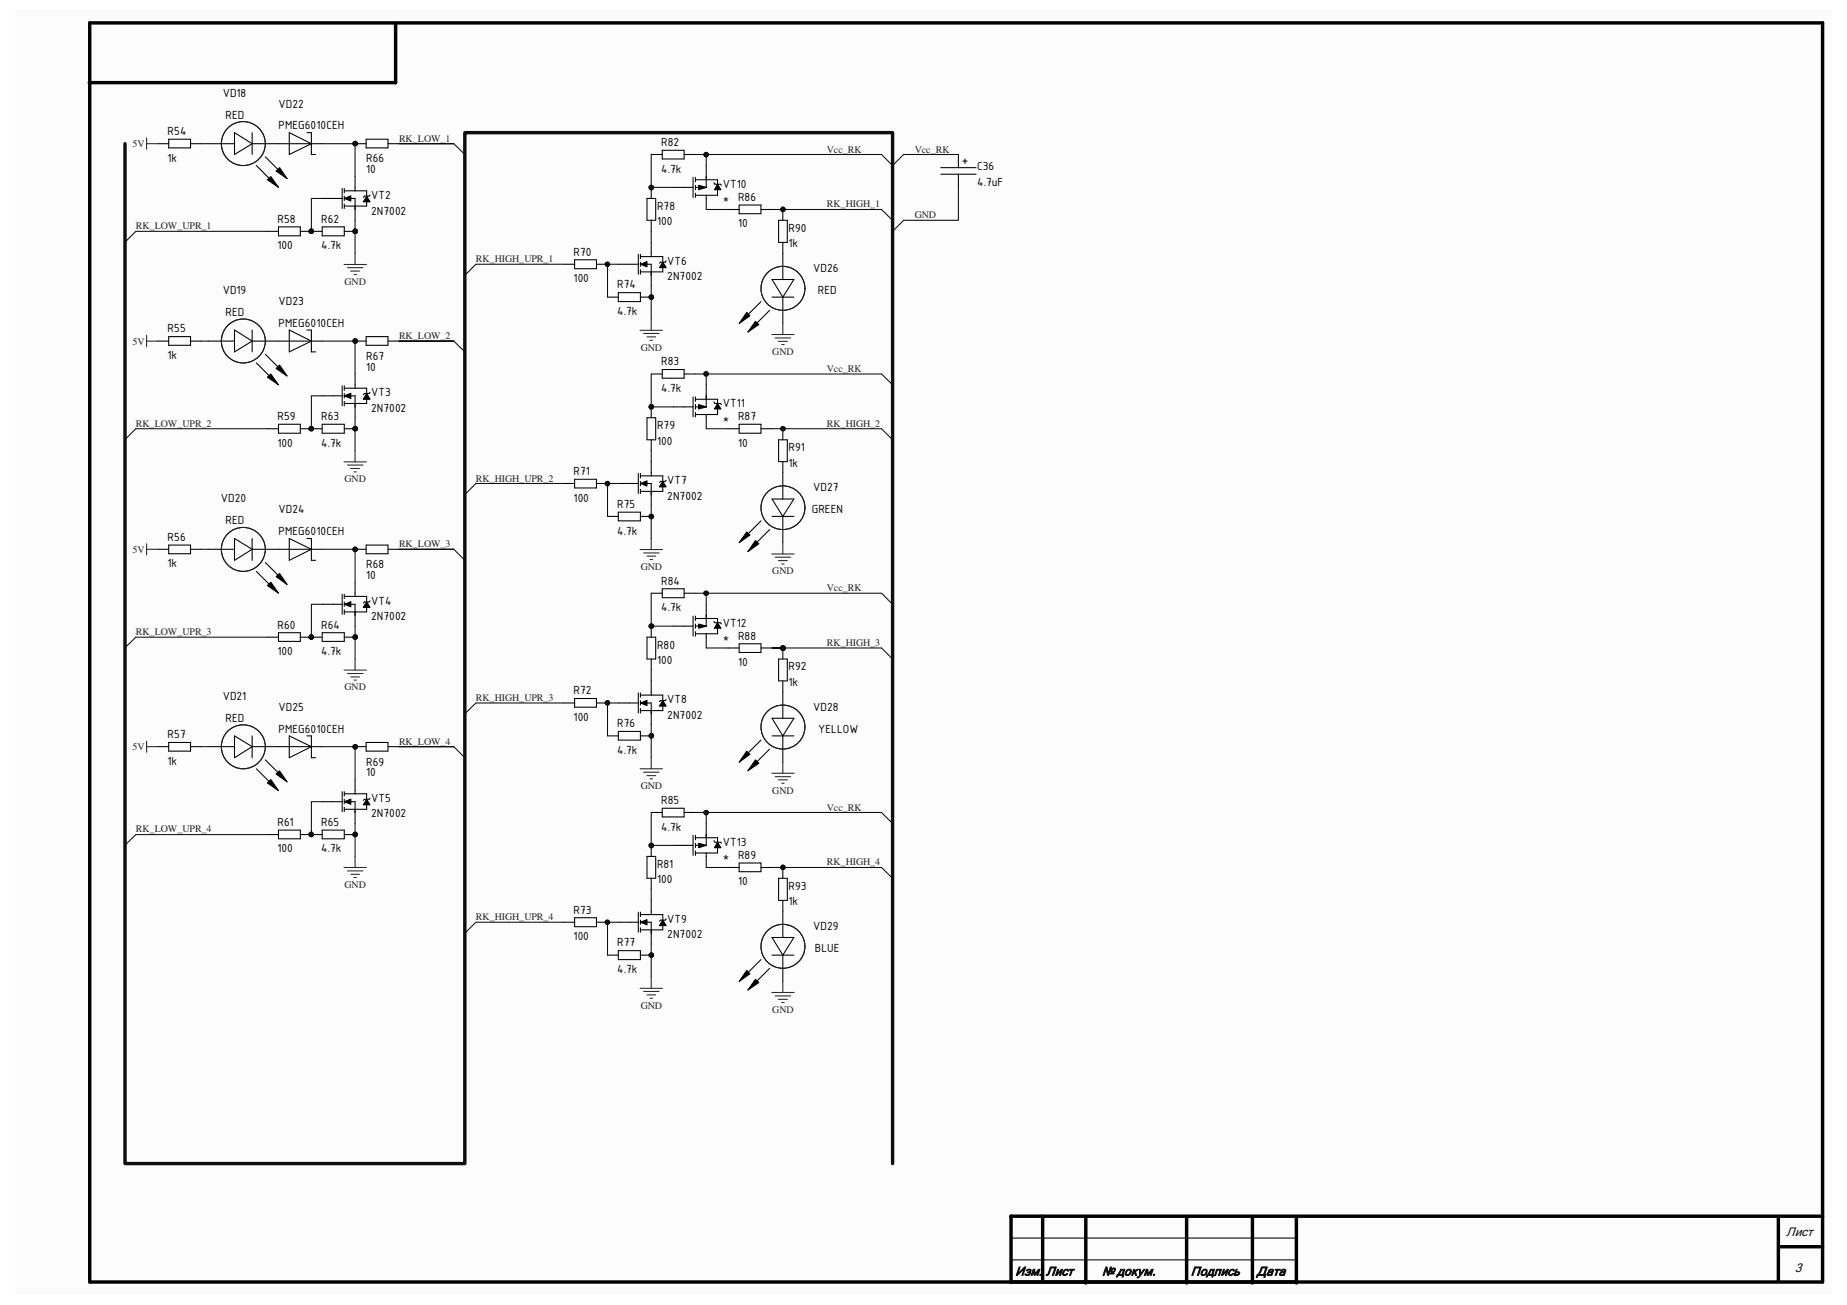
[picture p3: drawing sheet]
<svg xmlns="http://www.w3.org/2000/svg" width="297mm" height="210mm" viewBox="0 0 297 210" stroke-linecap="round" stroke-linejoin="round" font-family="sans-serif">
<g fill="#fcfcfc">
<path d="M2.5 1.6h292.1v206.7h-292.1z" fill-rule="evenodd"/>
<path d="M2.5 1.6h292.1v206.7h-292.1z" fill-rule="evenodd"/>
</g>
<path d="M14.4 3.7h278.7v202.5h-278.7zM63.5 3.8h.1v9.5h-49.3M167.7 195.6v10.4M174.6 195.7v10.5M190.8 195.7v10.5M201.4 195.7v10.5M208.4 195.6h-45.8v10.6M208.5 195.7v10.5M208.5 195.6h84.6M286 195.7v10.4M286.1 200.5h7" fill="none" stroke="#000" stroke-width=".55"/>
<g fill="#000">
<circle cx="162.6" cy="195.6" r=".28"/>
<circle cx="174.6" cy="206.2" r=".28"/>
<circle cx="190.8" cy="206.2" r=".28"/>
<circle cx="201.4" cy="206.2" r=".28"/>
<circle cx="208.5" cy="206.2" r=".28"/>
</g>
<g fill="none" stroke="#000" stroke-width=".17">
<path d="M43 37.2h1.8M44.8 36.5h3.5v1.4h-3.5zM48.3 37.2h1.8M51.8 31.9h3.2M55 30.3v3.2M55.4 30.3v.7M55.4 31.5v.8M55.4 32.8v.7M55.4 31.9h1.7v3.5M55.4 30.7h3.6v.8M57.1 28.4v2.3M59 32.5v.6h-3.6"/>
<path d="M59.5 31.4l-.2 .1h-.7l-.2 .2M162.6 199.1h45.8M162.6 202.6h45.8"/>
</g>
<path d="M55.4 31.9l1-.4v.8zM59 31.5l.5 1h-1.1z" fill="#000"/>
<path d="M55.4 31.9l1-.4v.8zM59 31.5l.5 1h-1.1z" fill="none" stroke="#000" stroke-width=".16"/>
<path d="M21.8 37.2l-1.7 1.8" fill="none" stroke="#0e0e0e" stroke-width=".17"/>
<circle cx="57.1" cy="37.2" r=".36" fill="#0e0e0e"/>
<circle cx="57.1" cy="37.2" r=".36" fill="none" stroke="#0e0e0e" stroke-width=".16"/>
<circle cx="50.1" cy="37.2" r=".36" fill="#0e0e0e"/>
<circle cx="50.1" cy="37.2" r=".36" fill="none" stroke="#0e0e0e" stroke-width=".16"/>
<path d="M55.4 37.2h1.7" fill="none" stroke="#000" stroke-width=".17"/>
<circle cx="57.1" cy="37.2" r=".36" fill="#0e0e0e"/>
<circle cx="57.1" cy="37.2" r=".36" fill="none" stroke="#0e0e0e" stroke-width=".16"/>
<path d="M50.1 37.2h1.7" fill="none" stroke="#000" stroke-width=".17"/>
<circle cx="50.1" cy="37.2" r=".36" fill="#0e0e0e"/>
<circle cx="50.1" cy="37.2" r=".36" fill="none" stroke="#0e0e0e" stroke-width=".16"/>
<g fill="none" stroke="#000" stroke-width=".17">
<path d="M51.8 36.5h3.6v1.4h-3.6zM104.7 24.8h1.8M106.5 24.2h3.5v1.4h-3.5zM108.3 30.1h3.2M110 24.8h1.8M111.5 28.5v3.2M111.8 28.5v.8M111.8 29.8v.7M111.8 31.1v.6M111.9 28.9h3.5v.7M113.6 26.6v3.5h-1.7M113.6 31.4v2.3"/>
<path d="M114.8 29.4l.2 .2h.9l.1 .2M115.4 30.5v.9h-3.5"/>
</g>
<path d="M55.3 42.5h3.6M55.9 43.1h2.5M56.4 43.6h1.4M56.9 44.2h.4M57.1 40.7v1.8" fill="none" stroke="#262626" stroke-width=".17"/>
<path d="M73 23.1l1.8 1.7" fill="none" stroke="#0e0e0e" stroke-width=".17"/>
<path d="M112.3 29.8l1.3 .3-1.3 .4zM115.4 29.6l.5 .9h-1z" fill="#000"/>
<path d="M112.3 29.8l1.3 .3-1.3 .4zM115.4 29.6l.5 .9h-1z" fill="none" stroke="#000" stroke-width=".16"/>
<circle cx="104.7" cy="30.2" r=".36" fill="#0e0e0e"/>
<circle cx="104.7" cy="30.2" r=".36" fill="none" stroke="#0e0e0e" stroke-width=".16"/>
<path d="M104.7 30.1v1.8" fill="none" stroke="#000" stroke-width=".17"/>
<circle cx="104.7" cy="30.2" r=".36" fill="#0e0e0e"/>
<circle cx="104.7" cy="30.2" r=".36" fill="none" stroke="#0e0e0e" stroke-width=".16"/>
<g fill="none" stroke="#000" stroke-width=".17">
<path d="M104.1 31.9h1.3v3.5h-1.3zM104.7 35.4v1.8M104.7 39v2.3M90.6 42.5h1.8M92.4 41.8h3.5v1.4h-3.5zM95.9 42.5h1.8M99.4 42.5h3.3M102.7 40.9v3.2M103 40.9v.7M103 42.2v.6M103 43.4v.7M103 42.5h1.7v3.5"/>
<path d="M103 41.3h3.6v.9M106.6 43.1v.6h-3.6M107.1 42l-.1 .2h-.7l-.3 .1"/>
</g>
<path d="M103 42.5l1.1-.4v.8zM106.6 42.2l.5 .9h-1.1z" fill="#000"/>
<path d="M103 42.5l1.1-.4v.8zM106.6 42.2l.5 .9h-1.1z" fill="none" stroke="#000" stroke-width=".16"/>
<path d="M76.5 42.5l-1.7 1.8" fill="none" stroke="#0e0e0e" stroke-width=".17"/>
<circle cx="104.7" cy="47.8" r=".35" fill="#0e0e0e"/>
<circle cx="104.7" cy="47.8" r=".35" fill="none" stroke="#0e0e0e" stroke-width=".16"/>
<path d="M103 47.8h1.7" fill="none" stroke="#000" stroke-width=".17"/>
<circle cx="104.7" cy="47.8" r=".35" fill="#0e0e0e"/>
<circle cx="104.7" cy="47.8" r=".35" fill="none" stroke="#0e0e0e" stroke-width=".16"/>
<g fill="none" stroke="#000" stroke-width=".17">
<path d="M97.7 47.8h1.7M99.4 47.1h3.6v1.4h-3.6zM106.5 59.4h3.5v1.4h-3.5zM104.7 60.2h1.8M108.3 65.4h3.2M110 60.2h1.8M111.5 63.8v3.3M111.8 63.8v.8M111.8 65.1v.7M111.8 66.3v.8M111.9 64.2h3.5v.7M113.6 61.9v3.5h-1.7"/>
<path d="M113.6 66.7v2.3M114.8 64.6l.2 .3h.9l.1 .2M115.4 65.8v.9h-3.5"/>
</g>
<path d="M103 53.1h3.5M103.5 53.6h2.5M104.1 54.2h1.3M104.6 54.7h.3M104.7 51.3v1.8" fill="none" stroke="#262626" stroke-width=".17"/>
<path d="M141.8 33.7l1.7 1.7M141.8 24.8l1.7 1.8" fill="none" stroke="#0e0e0e" stroke-width=".17"/>
<path d="M112.3 65.1l1.3 .3-1.3 .4zM115.4 64.9l.5 .9h-1z" fill="#000"/>
<path d="M112.3 65.1l1.3 .3-1.3 .4zM115.4 64.9l.5 .9h-1z" fill="none" stroke="#000" stroke-width=".16"/>
<circle cx="104.7" cy="65.4" r=".36" fill="#0e0e0e"/>
<circle cx="104.7" cy="65.4" r=".36" fill="none" stroke="#0e0e0e" stroke-width=".16"/>
<path d="M104.7 65.4v1.8" fill="none" stroke="#000" stroke-width=".17"/>
<circle cx="104.7" cy="65.4" r=".36" fill="#0e0e0e"/>
<circle cx="104.7" cy="65.4" r=".36" fill="none" stroke="#0e0e0e" stroke-width=".16"/>
<g fill="none" stroke="#000" stroke-width=".17">
<path d="M90.6 77.8h1.8M92.4 77.1h3.5v1.4h-3.5zM95.9 77.8h1.8M99.4 77.8h3.3M102.7 76.2v3.2M103 76.2v.7M103 77.4v.7M103 78.7v.7M103 77.8h1.7v3.5M103 76.5h3.6v.9M104.1 67.2h1.3v3.5h-1.3zM104.7 70.7v1.8"/>
<path d="M104.7 74.3v2.2M106.6 78.3v.7h-3.6M107.1 77.3l-.1 .1h-.7l-.3 .2"/>
</g>
<path d="M103 77.8l1.1-.5v.9zM106.6 77.4l.5 .9h-1.1z" fill="#000"/>
<path d="M103 77.8l1.1-.5v.9zM106.6 77.4l.5 .9h-1.1z" fill="none" stroke="#000" stroke-width=".16"/>
<path d="M76.5 77.8l-1.7 1.7" fill="none" stroke="#0e0e0e" stroke-width=".17"/>
<circle cx="104.7" cy="83.1" r=".36" fill="#0e0e0e"/>
<circle cx="104.7" cy="83.1" r=".36" fill="none" stroke="#0e0e0e" stroke-width=".16"/>
<path d="M103 83.1h1.7" fill="none" stroke="#000" stroke-width=".17"/>
<circle cx="104.7" cy="83.1" r=".36" fill="#0e0e0e"/>
<circle cx="104.7" cy="83.1" r=".36" fill="none" stroke="#0e0e0e" stroke-width=".16"/>
<g fill="none" stroke="#000" stroke-width=".17">
<path d="M97.7 83.1h1.7M99.4 82.4h3.6v1.4h-3.6zM104.7 95.4h1.8M106.5 94.7h3.5v1.4h-3.5zM110 95.4h1.8M111.5 99.1v3.2M111.8 99.1v.7M111.9 99.5h3.5v.7M113.6 97.2v3.5h-1.7M114.8 99.9l.2 .3h.9l.1 .2M108.3 100.7h3.2M111.8 100.4v.6"/>
<path d="M111.8 101.6v.7M113.6 101.9v2.3M115.4 101v.9h-3.5"/>
</g>
<path d="M103 88.4h3.5M103.5 88.9h2.5M104.1 89.5h1.3M104.6 90h.3M104.7 86.6v1.8" fill="none" stroke="#262626" stroke-width=".17"/>
<path d="M141.8 69l1.7 1.7M141.8 60.2l1.7 1.7" fill="none" stroke="#0e0e0e" stroke-width=".17"/>
<path d="M112.3 100.4l1.3 .3-1.3 .3zM115.4 100.2l.5 .8h-1z" fill="#000"/>
<path d="M112.3 100.4l1.3 .3-1.3 .3zM115.4 100.2l.5 .8h-1z" fill="none" stroke="#000" stroke-width=".16"/>
<circle cx="104.7" cy="100.7" r=".35" fill="#0e0e0e"/>
<circle cx="104.7" cy="100.7" r=".35" fill="none" stroke="#0e0e0e" stroke-width=".16"/>
<path d="M104.7 100.7v1.8" fill="none" stroke="#000" stroke-width=".17"/>
<circle cx="104.7" cy="100.7" r=".35" fill="#0e0e0e"/>
<circle cx="104.7" cy="100.7" r=".35" fill="none" stroke="#0e0e0e" stroke-width=".16"/>
<g fill="none" stroke="#000" stroke-width=".17">
<path d="M90.6 113.1h1.8M92.4 112.4h3.5v1.3h-3.5zM95.9 113.1h1.8M99.4 113.1h3.3M102.7 111.5v3.2M103 111.5v.6M103 112.7v.7M103 114v.7M103 113.1h1.7v3.5M103 111.8h3.6v.9M104.1 102.5h1.3v3.5h-1.3zM104.7 106v1.8"/>
<path d="M104.7 109.5v2.3M106.6 113.6v.7h-3.6M107.1 112.5l-.1 .2h-.7l-.3 .2"/>
</g>
<path d="M103 113.1l1.1-.5v.9zM106.6 112.7l.5 .9h-1.1z" fill="#000"/>
<path d="M103 113.1l1.1-.5v.9zM106.6 112.7l.5 .9h-1.1z" fill="none" stroke="#000" stroke-width=".16"/>
<path d="M76.5 113.1l-1.7 1.7" fill="none" stroke="#0e0e0e" stroke-width=".17"/>
<circle cx="104.7" cy="118.3" r=".36" fill="#0e0e0e"/>
<circle cx="104.7" cy="118.3" r=".36" fill="none" stroke="#0e0e0e" stroke-width=".16"/>
<path d="M103 118.4h1.7" fill="none" stroke="#000" stroke-width=".17"/>
<circle cx="104.7" cy="118.3" r=".36" fill="#0e0e0e"/>
<circle cx="104.7" cy="118.3" r=".36" fill="none" stroke="#0e0e0e" stroke-width=".16"/>
<g fill="none" stroke="#000" stroke-width=".17">
<path d="M97.7 118.4h1.7M99.4 117.6h3.6v1.4h-3.6zM104.7 130.7h1.8M106.5 130h3.5v1.4h-3.5zM108.3 136h3.2M110 130.7h1.8M111.5 134.4v3.2M111.8 134.4v.7M111.8 135.6v.8M111.8 136.9v.7M111.9 134.7h3.5v.8M113.6 132.5v3.5h-1.7"/>
<path d="M113.6 137.2v2.3M114.8 135.2l.2 .3h.9l.1 .1M115.4 136.4v.8h-3.5"/>
</g>
<path d="M103 123.7h3.5M103.5 124.2h2.5M104.1 124.8h1.3M104.6 125.3h.3M104.7 121.9v1.8" fill="none" stroke="#262626" stroke-width=".17"/>
<path d="M141.8 95.4l1.7 1.8M141.8 104.2l1.7 1.8" fill="none" stroke="#0e0e0e" stroke-width=".17"/>
<path d="M112.3 135.6l1.3 .4-1.3 .4zM115.4 135.5l.5 .9h-1z" fill="#000"/>
<path d="M112.3 135.6l1.3 .4-1.3 .4zM115.4 135.5l.5 .9h-1z" fill="none" stroke="#000" stroke-width=".16"/>
<circle cx="104.7" cy="136" r=".36" fill="#0e0e0e"/>
<circle cx="104.7" cy="136" r=".36" fill="none" stroke="#0e0e0e" stroke-width=".16"/>
<path d="M104.7 136v1.8" fill="none" stroke="#000" stroke-width=".17"/>
<circle cx="104.7" cy="136" r=".36" fill="#0e0e0e"/>
<circle cx="104.7" cy="136" r=".36" fill="none" stroke="#0e0e0e" stroke-width=".16"/>
<g fill="none" stroke="#000" stroke-width=".17">
<path d="M104.1 137.8h1.3v3.5h-1.3zM90.6 148.3h1.8M92.4 147.6h3.5v1.5h-3.5zM95.9 148.3h1.8M99.4 148.3h3.3M102.7 146.7v3.2M103 146.7v.7M103 148v.7M103 149.2v.7M103 148.3h1.7v3.5M103 147.1h3.6v.9M104.7 141.3v1.7"/>
<path d="M104.7 144.8v2.3M106.6 148.9v.7h-3.6M107.1 147.8l-.1 .2h-.7l-.3 .2"/>
</g>
<path d="M103 148.3l1.1-.4v.9zM106.6 148l.5 .9h-1.1z" fill="#000"/>
<path d="M103 148.3l1.1-.4v.9zM106.6 148l.5 .9h-1.1z" fill="none" stroke="#000" stroke-width=".16"/>
<path d="M76.5 148.3l-1.7 1.8" fill="none" stroke="#0e0e0e" stroke-width=".17"/>
<circle cx="104.7" cy="153.6" r=".35" fill="#0e0e0e"/>
<circle cx="104.7" cy="153.6" r=".35" fill="none" stroke="#0e0e0e" stroke-width=".16"/>
<path d="M103 153.6h1.7" fill="none" stroke="#000" stroke-width=".17"/>
<circle cx="104.7" cy="153.6" r=".35" fill="#0e0e0e"/>
<circle cx="104.7" cy="153.6" r=".35" fill="none" stroke="#0e0e0e" stroke-width=".16"/>
<g fill="none" stroke="#000" stroke-width=".17">
<path d="M117.1 33.7h1.8M118.9 33h3.5v1.4h-3.5zM122.4 33.7h1.8M117.1 69h1.8M118.9 68.2h3.5v1.5h-3.5zM122.4 69h1.8M117.1 104.2h1.8M118.9 103.5h3.5v1.4h-3.5zM122.4 104.2h1.8M117.1 139.5h1.8M118.9 138.8h3.5v1.4h-3.5zM122.4 139.5h1.8"/>
<path d="M97.7 153.6h1.7M99.4 152.9h3.6v1.4h-3.6z"/>
</g>
<path d="M103 159h3.5M103.5 159.5h2.5M104.7 157.1v1.9M104.1 160h1.3M104.6 160.6h.3" fill="none" stroke="#262626" stroke-width=".17"/>
<path d="M141.8 139.5l1.7 1.8M141.8 130.7l1.7 1.8" fill="none" stroke="#0e0e0e" stroke-width=".17"/>
<circle cx="125.9" cy="104.2" r=".36" fill="#0e0e0e"/>
<circle cx="125.9" cy="104.2" r=".36" fill="none" stroke="#0e0e0e" stroke-width=".16"/>
<path d="M125.9 104.2v1.8M125.9 109.5v1.8" fill="none" stroke="#000" stroke-width=".17"/>
<circle cx="125.9" cy="104.2" r=".36" fill="#0e0e0e"/>
<circle cx="125.9" cy="104.2" r=".36" fill="none" stroke="#0e0e0e" stroke-width=".16"/>
<path d="M125.2 106h1.4v3.5h-1.4zM125.9 111.3v4.2M125.9 118.4v4.2" fill="none" stroke="#000" stroke-width=".17"/>
<path d="M122.4 119l-2.1 2.2M124.2 118.4h3.5M124.2 115.5h3.5l-1.8 2.9zM123.8 120.5l-2.1 2.1" fill="none" stroke="#010101" stroke-width=".17"/>
<circle cx="125.9" cy="116.9" r="3.5" fill="none" stroke="#1c1c1c" stroke-width=".17"/>
<path d="M121.5 122.2l.5 .6-1.7 1.2z" fill="#010101"/>
<path d="M121.5 122.2l.5 .6-1.7 1.2z" fill="none" stroke="#010101" stroke-width=".17"/>
<path d="M120.1 120.8l.5 .5-1.7 1.3z" fill="#010101"/>
<path d="M120.1 120.8l.5 .5-1.7 1.3z" fill="none" stroke="#010101" stroke-width=".17"/>
<path d="M124.1 124.4h3.6M124.7 124.9h2.5M125.2 125.4h1.4M125.7 126h.4M125.9 122.6v1.8" fill="none" stroke="#262626" stroke-width=".17"/>
<circle cx="125.9" cy="69" r=".35" fill="#0e0e0e"/>
<circle cx="125.9" cy="69" r=".35" fill="none" stroke="#0e0e0e" stroke-width=".16"/>
<path d="M125.9 69v1.7M125.9 74.3v1.7" fill="none" stroke="#000" stroke-width=".17"/>
<circle cx="125.9" cy="69" r=".35" fill="#0e0e0e"/>
<circle cx="125.9" cy="69" r=".35" fill="none" stroke="#0e0e0e" stroke-width=".16"/>
<path d="M125.2 70.7h1.4v3.6h-1.4zM125.9 76v4.3M125.9 83.1v4.2" fill="none" stroke="#000" stroke-width=".17"/>
<path d="M122.4 83.8l-2.1 2.1M123.8 85.2l-2.1 2.1M124.2 83.1h3.5M124.2 80.3h3.5l-1.8 2.8z" fill="none" stroke="#010101" stroke-width=".17"/>
<circle cx="125.9" cy="81.7" r="3.5" fill="none" stroke="#1c1c1c" stroke-width=".17"/>
<path d="M121.5 87l.5 .5-1.7 1.2z" fill="#010101"/>
<path d="M121.5 87l.5 .5-1.7 1.2z" fill="none" stroke="#010101" stroke-width=".17"/>
<path d="M120.1 85.6l.5 .5-1.7 1.2z" fill="#010101"/>
<path d="M120.1 85.6l.5 .5-1.7 1.2z" fill="none" stroke="#010101" stroke-width=".17"/>
<path d="M124.1 89.1h3.6M124.7 89.6h2.5M125.2 90.2h1.4M125.7 90.7h.4M125.9 87.3v1.8" fill="none" stroke="#262626" stroke-width=".17"/>
<circle cx="125.9" cy="33.7" r=".36" fill="#0e0e0e"/>
<circle cx="125.9" cy="33.7" r=".36" fill="none" stroke="#0e0e0e" stroke-width=".16"/>
<path d="M125.9 33.7v1.7M125.9 39v1.7" fill="none" stroke="#000" stroke-width=".17"/>
<circle cx="125.9" cy="33.7" r=".36" fill="#0e0e0e"/>
<circle cx="125.9" cy="33.7" r=".36" fill="none" stroke="#0e0e0e" stroke-width=".16"/>
<path d="M125.2 35.4h1.4v3.6h-1.4zM125.9 40.7v4.3M125.9 47.8v4.2" fill="none" stroke="#000" stroke-width=".17"/>
<path d="M122.4 48.5l-2.1 2.1M123.8 49.9l-2.1 2.1M124.2 47.8h3.5M124.2 45h3.5l-1.8 2.8z" fill="none" stroke="#010101" stroke-width=".17"/>
<circle cx="125.9" cy="46.4" r="3.5" fill="none" stroke="#1c1c1c" stroke-width=".17"/>
<path d="M121.5 51.7l.5 .5-1.7 1.2z" fill="#010101"/>
<path d="M121.5 51.7l.5 .5-1.7 1.2z" fill="none" stroke="#010101" stroke-width=".17"/>
<path d="M120.1 50.2l.5 .6-1.7 1.2z" fill="#010101"/>
<path d="M120.1 50.2l.5 .6-1.7 1.2z" fill="none" stroke="#010101" stroke-width=".17"/>
<path d="M124.1 53.8h3.6M124.7 54.4h2.5M125.2 54.9h1.4M125.7 55.4h.4M125.9 52v1.8" fill="none" stroke="#262626" stroke-width=".17"/>
<circle cx="125.9" cy="139.5" r=".36" fill="#0e0e0e"/>
<circle cx="125.9" cy="139.5" r=".36" fill="none" stroke="#0e0e0e" stroke-width=".16"/>
<path d="M125.9 139.5v1.8M125.9 144.8v1.8" fill="none" stroke="#000" stroke-width=".17"/>
<circle cx="125.9" cy="139.5" r=".36" fill="#0e0e0e"/>
<circle cx="125.9" cy="139.5" r=".36" fill="none" stroke="#0e0e0e" stroke-width=".16"/>
<path d="M125.2 141.3h1.4v3.5h-1.4zM125.9 146.6v4.2M125.9 153.6v4.3" fill="none" stroke="#000" stroke-width=".17"/>
<path d="M122.4 154.3l-2.1 2.2M123.8 155.7l-2.1 2.2M124.2 153.6h3.5M124.2 150.8h3.5l-1.8 2.8z" fill="none" stroke="#010101" stroke-width=".17"/>
<circle cx="125.9" cy="152.2" r="3.5" fill="none" stroke="#1c1c1c" stroke-width=".17"/>
<path d="M121.5 157.5l.5 .5-1.7 1.3z" fill="#010101"/>
<path d="M121.5 157.5l.5 .5-1.7 1.3z" fill="none" stroke="#010101" stroke-width=".17"/>
<path d="M120.1 156.1l.5 .5-1.7 1.3z" fill="#010101"/>
<path d="M37.7 21.3l2.9 1.8-2.9 1.7zM40.6 21.3v3.5M41.2 26.6l2.1 2.1M42.7 25.2l2.1 2.1M120.1 156.1l.5 .5-1.7 1.3z" fill="none" stroke="#010101" stroke-width=".17"/>
<path d="M124.1 159.6h3.6M125.9 157.9v1.7M124.7 160.2h2.5M125.2 160.7h1.4M125.7 161.2h.4" fill="none" stroke="#262626" stroke-width=".17"/>
<path d="M25.4 23.1h1.7M27.1 22.4h3.5v1.4h-3.5zM30.6 23.1h1.8M33.5 23.1h4.2M40.6 23.1h4.2" fill="none" stroke="#000" stroke-width=".17"/>
<circle cx="39.1" cy="23.1" r="3.5" fill="none" stroke="#1c1c1c" stroke-width=".17"/>
<path d="M44.4 27.5l.6-.5 1.2 1.7z" fill="#010101"/>
<path d="M44.4 27.5l.6-.5 1.2 1.7z" fill="none" stroke="#010101" stroke-width=".17"/>
<path d="M43 28.9l.6-.5 1.2 1.7z" fill="#010101"/>
<path d="M43 28.9l.6-.5 1.2 1.7z" fill="none" stroke="#010101" stroke-width=".17"/>
<path d="M23.6 22.2v1.8M23.6 23.1h1.8" fill="none" stroke="#262626" stroke-width=".17"/>
<circle cx="57.1" cy="23.1" r=".36" fill="#0e0e0e"/>
<circle cx="57.1" cy="23.1" r=".36" fill="none" stroke="#0e0e0e" stroke-width=".16"/>
<path d="M57.1 23.1h1.8M62.4 23.1h1.8" fill="none" stroke="#000" stroke-width=".17"/>
<circle cx="57.1" cy="23.1" r=".36" fill="#0e0e0e"/>
<circle cx="57.1" cy="23.1" r=".36" fill="none" stroke="#0e0e0e" stroke-width=".16"/>
<path d="M58.9 22.4h3.5v1.4h-3.5z" fill="none" stroke="#000" stroke-width=".17"/>
<path d="M21.8 37.2h21.2M57.1 35.4v5.3" fill="none" stroke="#0e0e0e" stroke-width=".17"/>
<circle cx="57.1" cy="37.2" r=".36" fill="#0e0e0e"/>
<circle cx="57.1" cy="37.2" r=".36" fill="none" stroke="#0e0e0e" stroke-width=".16"/>
<path d="M76.5 42.5h14.1M104.7 46v5.3" fill="none" stroke="#0e0e0e" stroke-width=".17"/>
<circle cx="104.7" cy="47.8" r=".35" fill="#0e0e0e"/>
<circle cx="104.7" cy="47.8" r=".35" fill="none" stroke="#0e0e0e" stroke-width=".16"/>
<path d="M111.8 24.8h1.8v1.8" fill="none" stroke="#0e0e0e" stroke-width=".17"/>
<circle cx="113.6" cy="24.9" r=".36" fill="#0e0e0e"/>
<circle cx="113.6" cy="24.9" r=".36" fill="none" stroke="#0e0e0e" stroke-width=".16"/>
<path d="M104.7 24.8v5.3h3.6" fill="none" stroke="#0e0e0e" stroke-width=".17"/>
<circle cx="104.7" cy="30.2" r=".36" fill="#0e0e0e"/>
<circle cx="104.7" cy="30.2" r=".36" fill="none" stroke="#0e0e0e" stroke-width=".16"/>
<path d="M104.7 37.2v1.8M113.6 24.8h28.2" fill="none" stroke="#0e0e0e" stroke-width=".17"/>
<circle cx="113.6" cy="24.9" r=".36" fill="#0e0e0e"/>
<circle cx="113.6" cy="24.9" r=".36" fill="none" stroke="#0e0e0e" stroke-width=".16"/>
<path d="M76.5 77.8h14.1M104.7 81.3v5.3" fill="none" stroke="#0e0e0e" stroke-width=".17"/>
<circle cx="104.7" cy="83.1" r=".36" fill="#0e0e0e"/>
<circle cx="104.7" cy="83.1" r=".36" fill="none" stroke="#0e0e0e" stroke-width=".16"/>
<path d="M111.8 60.2h1.8v1.7" fill="none" stroke="#0e0e0e" stroke-width=".17"/>
<circle cx="113.6" cy="60.1" r=".36" fill="#0e0e0e"/>
<circle cx="113.6" cy="60.1" r=".36" fill="none" stroke="#0e0e0e" stroke-width=".16"/>
<path d="M104.7 60.2v5.2h3.6" fill="none" stroke="#0e0e0e" stroke-width=".17"/>
<circle cx="104.7" cy="65.4" r=".36" fill="#0e0e0e"/>
<circle cx="104.7" cy="65.4" r=".36" fill="none" stroke="#0e0e0e" stroke-width=".16"/>
<path d="M97.7 77.8v5.3M104.7 72.5v1.8" fill="none" stroke="#0e0e0e" stroke-width=".17"/>
<circle cx="97.7" cy="77.8" r=".36" fill="#0e0e0e"/>
<circle cx="97.7" cy="77.8" r=".36" fill="none" stroke="#0e0e0e" stroke-width=".16"/>
<path d="M113.6 60.2h28.2" fill="none" stroke="#0e0e0e" stroke-width=".17"/>
<circle cx="113.6" cy="60.1" r=".36" fill="#0e0e0e"/>
<circle cx="113.6" cy="60.1" r=".36" fill="none" stroke="#0e0e0e" stroke-width=".16"/>
<path d="M76.5 113.1h14.1M104.7 116.6v5.3" fill="none" stroke="#0e0e0e" stroke-width=".17"/>
<circle cx="104.7" cy="118.3" r=".36" fill="#0e0e0e"/>
<circle cx="104.7" cy="118.3" r=".36" fill="none" stroke="#0e0e0e" stroke-width=".16"/>
<path d="M111.8 95.4h1.8v1.8" fill="none" stroke="#0e0e0e" stroke-width=".17"/>
<circle cx="113.5" cy="95.4" r=".35" fill="#0e0e0e"/>
<circle cx="113.5" cy="95.4" r=".35" fill="none" stroke="#0e0e0e" stroke-width=".16"/>
<path d="M104.7 95.4v5.3h3.6" fill="none" stroke="#0e0e0e" stroke-width=".17"/>
<circle cx="104.7" cy="100.7" r=".35" fill="#0e0e0e"/>
<circle cx="104.7" cy="100.7" r=".35" fill="none" stroke="#0e0e0e" stroke-width=".16"/>
<path d="M113.6 95.4h28.2M104.7 107.8v1.7" fill="none" stroke="#0e0e0e" stroke-width=".17"/>
<circle cx="113.5" cy="95.4" r=".35" fill="#0e0e0e"/>
<circle cx="113.5" cy="95.4" r=".35" fill="none" stroke="#0e0e0e" stroke-width=".16"/>
<path d="M76.5 148.3h14.1M104.7 151.8v5.3" fill="none" stroke="#0e0e0e" stroke-width=".17"/>
<circle cx="104.7" cy="153.6" r=".35" fill="#0e0e0e"/>
<circle cx="104.7" cy="153.6" r=".35" fill="none" stroke="#0e0e0e" stroke-width=".16"/>
<path d="M111.8 130.7h1.8v1.8" fill="none" stroke="#0e0e0e" stroke-width=".17"/>
<circle cx="113.6" cy="130.7" r=".36" fill="#0e0e0e"/>
<circle cx="113.6" cy="130.7" r=".36" fill="none" stroke="#0e0e0e" stroke-width=".16"/>
<path d="M104.7 130.7v5.3h3.6" fill="none" stroke="#0e0e0e" stroke-width=".17"/>
<circle cx="104.7" cy="136" r=".36" fill="#0e0e0e"/>
<circle cx="104.7" cy="136" r=".36" fill="none" stroke="#0e0e0e" stroke-width=".16"/>
<path d="M97.7 148.3v5.3M104.7 143v1.8" fill="none" stroke="#0e0e0e" stroke-width=".17"/>
<circle cx="97.7" cy="148.3" r=".35" fill="#0e0e0e"/>
<circle cx="97.7" cy="148.3" r=".35" fill="none" stroke="#0e0e0e" stroke-width=".16"/>
<path d="M113.6 130.7h28.2" fill="none" stroke="#0e0e0e" stroke-width=".17"/>
<circle cx="113.6" cy="130.7" r=".36" fill="#0e0e0e"/>
<circle cx="113.6" cy="130.7" r=".36" fill="none" stroke="#0e0e0e" stroke-width=".16"/>
<path d="M73 23.1h-8.8h8.8M113.6 33.7h3.5M113.6 69h3.5M97.7 113.1h1.7M113.6 104.2h3.5M113.6 139.5h3.5" fill="none" stroke="#0e0e0e" stroke-width=".17"/>
<circle cx="97.7" cy="113.1" r=".36" fill="#0e0e0e"/>
<circle cx="97.7" cy="113.1" r=".36" fill="none" stroke="#0e0e0e" stroke-width=".16"/>
<path d="M97.7 42.5h1.7" fill="none" stroke="#0e0e0e" stroke-width=".17"/>
<circle cx="97.7" cy="42.5" r=".35" fill="#0e0e0e"/>
<circle cx="97.7" cy="42.5" r=".35" fill="none" stroke="#0e0e0e" stroke-width=".16"/>
<path d="M97.7 148.3h1.7" fill="none" stroke="#0e0e0e" stroke-width=".17"/>
<circle cx="97.7" cy="148.3" r=".35" fill="#0e0e0e"/>
<circle cx="97.7" cy="148.3" r=".35" fill="none" stroke="#0e0e0e" stroke-width=".16"/>
<path d="M97.7 77.8h1.7" fill="none" stroke="#0e0e0e" stroke-width=".17"/>
<circle cx="97.7" cy="77.8" r=".36" fill="#0e0e0e"/>
<circle cx="97.7" cy="77.8" r=".36" fill="none" stroke="#0e0e0e" stroke-width=".16"/>
<path d="M97.7 113.1v5.3" fill="none" stroke="#0e0e0e" stroke-width=".17"/>
<circle cx="97.7" cy="113.1" r=".36" fill="#0e0e0e"/>
<circle cx="97.7" cy="113.1" r=".36" fill="none" stroke="#0e0e0e" stroke-width=".16"/>
<path d="M97.7 42.5v5.3" fill="none" stroke="#0e0e0e" stroke-width=".17"/>
<circle cx="97.7" cy="42.5" r=".35" fill="#0e0e0e"/>
<circle cx="97.7" cy="42.5" r=".35" fill="none" stroke="#0e0e0e" stroke-width=".16"/>
<circle cx="125.9" cy="104.2" r=".36" fill="#0e0e0e"/>
<circle cx="125.9" cy="104.2" r=".36" fill="none" stroke="#0e0e0e" stroke-width=".16"/>
<circle cx="125.9" cy="104.2" r=".36" fill="#0e0e0e"/>
<circle cx="125.9" cy="104.2" r=".36" fill="none" stroke="#0e0e0e" stroke-width=".16"/>
<path d="M125.9 104.2h-1.7h17.6" fill="none" stroke="#0e0e0e" stroke-width=".17"/>
<circle cx="125.9" cy="104.2" r=".36" fill="#0e0e0e"/>
<circle cx="125.9" cy="104.2" r=".36" fill="none" stroke="#0e0e0e" stroke-width=".16"/>
<circle cx="125.9" cy="104.2" r=".36" fill="#0e0e0e"/>
<circle cx="125.9" cy="104.2" r=".36" fill="none" stroke="#0e0e0e" stroke-width=".16"/>
<path d="M51.8 23.1h5.3v5.3" fill="none" stroke="#0e0e0e" stroke-width=".17"/>
<circle cx="57.1" cy="23.1" r=".36" fill="#0e0e0e"/>
<circle cx="57.1" cy="23.1" r=".36" fill="none" stroke="#0e0e0e" stroke-width=".16"/>
<path d="M51.8 31.9h-1.7v5.3" fill="none" stroke="#0e0e0e" stroke-width=".17"/>
<circle cx="50.1" cy="37.2" r=".36" fill="#0e0e0e"/>
<circle cx="50.1" cy="37.2" r=".36" fill="none" stroke="#0e0e0e" stroke-width=".16"/>
<path d="M32.4 23.1h1.1M124.2 33.7h17.6M124.2 69h17.6M124.2 139.5h17.6" fill="none" stroke="#0e0e0e" stroke-width=".17"/>
<path d="M20.1 23.1v164.1h54.7v-165.9h68.7v165.9" fill="none" stroke="#0e0e0e" stroke-width=".55"/>
<g fill="none" stroke="#000" stroke-width=".17">
<path d="M44.8 23.1h7M46.5 21.3l3.6 1.8-3.6 1.7zM49.4 21.3h.7v3.5h.7M43 69h1.8M44.8 68.2h3.5v1.5h-3.5zM48.3 69h1.8M51.8 63.7h3.2M55 62.1v3.2M55.4 62.1v.7M55.4 63.3v.7M55.4 64.6v.7M55.4 63.7h1.7v3.5"/>
<path d="M55.4 62.4h3.6v.9M57.1 60.2v2.2M59 64.2v.7h-3.6M59.5 63.1l-.2 .2h-.7l-.2 .2"/>
</g>
<path d="M55.4 63.7l1-.5v.9zM59 63.3l.5 .9h-1.1z" fill="#000"/>
<path d="M55.4 63.7l1-.5v.9zM59 63.3l.5 .9h-1.1z" fill="none" stroke="#000" stroke-width=".16"/>
<circle cx="57.1" cy="68.9" r=".36" fill="#0e0e0e"/>
<circle cx="57.1" cy="68.9" r=".36" fill="none" stroke="#0e0e0e" stroke-width=".16"/>
<circle cx="50.1" cy="68.9" r=".36" fill="#0e0e0e"/>
<circle cx="50.1" cy="68.9" r=".36" fill="none" stroke="#0e0e0e" stroke-width=".16"/>
<path d="M55.4 69h1.7" fill="none" stroke="#000" stroke-width=".17"/>
<circle cx="57.1" cy="68.9" r=".36" fill="#0e0e0e"/>
<circle cx="57.1" cy="68.9" r=".36" fill="none" stroke="#0e0e0e" stroke-width=".16"/>
<path d="M50.1 69h1.7" fill="none" stroke="#000" stroke-width=".17"/>
<circle cx="50.1" cy="68.9" r=".36" fill="#0e0e0e"/>
<circle cx="50.1" cy="68.9" r=".36" fill="none" stroke="#0e0e0e" stroke-width=".16"/>
<path d="M25.4 54.9h1.7M27.1 54.1h3.5v1.4h-3.5zM30.6 54.9h1.8M33.5 54.9h4.2M40.6 54.9h4.2M51.8 68.2h3.6v1.5h-3.6z" fill="none" stroke="#000" stroke-width=".17"/>
<path d="M55.3 74.3h3.6M55.9 74.8h2.5M56.4 75.4h1.4M56.9 75.9h.4M57.1 72.5v1.8" fill="none" stroke="#262626" stroke-width=".17"/>
<path d="M37.7 53.1l2.9 1.8-2.9 1.7zM40.6 53.1v3.5M41.2 58.4l2.1 2.1M42.7 57l2.1 2.1" fill="none" stroke="#010101" stroke-width=".17"/>
<circle cx="39.1" cy="54.8" r="3.5" fill="none" stroke="#1c1c1c" stroke-width=".17"/>
<path d="M44.4 59.3l.6-.6 1.2 1.8z" fill="#010101"/>
<path d="M44.4 59.3l.6-.6 1.2 1.8z" fill="none" stroke="#010101" stroke-width=".17"/>
<path d="M43 60.7l.6-.5 1.2 1.7z" fill="#010101"/>
<path d="M43 60.7l.6-.5 1.2 1.7z" fill="none" stroke="#010101" stroke-width=".17"/>
<path d="M23.6 53.9v1.9M23.6 54.9h1.8" fill="none" stroke="#262626" stroke-width=".17"/>
<circle cx="57.1" cy="54.8" r=".36" fill="#0e0e0e"/>
<circle cx="57.1" cy="54.8" r=".36" fill="none" stroke="#0e0e0e" stroke-width=".16"/>
<path d="M57.1 54.9h1.8M62.4 54.9h1.8" fill="none" stroke="#000" stroke-width=".17"/>
<circle cx="57.1" cy="54.8" r=".36" fill="#0e0e0e"/>
<circle cx="57.1" cy="54.8" r=".36" fill="none" stroke="#0e0e0e" stroke-width=".16"/>
<path d="M58.9 54.1h3.5v1.4h-3.5z" fill="none" stroke="#000" stroke-width=".17"/>
<path d="M21.8 69h21.2M57.1 67.2v5.3" fill="none" stroke="#0e0e0e" stroke-width=".17"/>
<circle cx="57.1" cy="68.9" r=".36" fill="#0e0e0e"/>
<circle cx="57.1" cy="68.9" r=".36" fill="none" stroke="#0e0e0e" stroke-width=".16"/>
<path d="M51.8 54.9h5.3v5.3M73 54.9h-8.8h8.8" fill="none" stroke="#0e0e0e" stroke-width=".17"/>
<circle cx="57.1" cy="54.8" r=".36" fill="#0e0e0e"/>
<circle cx="57.1" cy="54.8" r=".36" fill="none" stroke="#0e0e0e" stroke-width=".16"/>
<path d="M51.8 63.7h-1.7v5.3" fill="none" stroke="#0e0e0e" stroke-width=".17"/>
<circle cx="50.1" cy="68.9" r=".36" fill="#0e0e0e"/>
<circle cx="50.1" cy="68.9" r=".36" fill="none" stroke="#0e0e0e" stroke-width=".16"/>
<path d="M32.4 54.9h1.1" fill="none" stroke="#0e0e0e" stroke-width=".17"/>
<g fill="none" stroke="#000" stroke-width=".17">
<path d="M44.8 54.9h7M46.5 53.1l3.6 1.8-3.6 1.7zM49.4 53.1h.7v3.5h.7M51.8 97.2h3.2M55 95.6v3.2M55.4 95.6v.7M55.4 96.8v.7M55.4 98.1v.7M55.4 97.2h1.7v3.5M55.4 95.9h3.6v.9M57.1 93.6v2.3M59 97.7v.7h-3.6"/>
<path d="M59.5 96.6l-.2 .2h-.7l-.2 .2M43 102.5h1.8M44.8 101.8h3.5v1.4h-3.5zM48.3 102.5h1.8"/>
</g>
<path d="M55.4 97.2l1-.4v.8zM59 96.8l.5 .9h-1.1z" fill="#000"/>
<path d="M55.4 97.2l1-.4v.8zM59 96.8l.5 .9h-1.1z" fill="none" stroke="#000" stroke-width=".16"/>
<circle cx="57.1" cy="102.5" r=".36" fill="#0e0e0e"/>
<circle cx="57.1" cy="102.5" r=".36" fill="none" stroke="#0e0e0e" stroke-width=".16"/>
<circle cx="50.1" cy="102.5" r=".36" fill="#0e0e0e"/>
<circle cx="50.1" cy="102.5" r=".36" fill="none" stroke="#0e0e0e" stroke-width=".16"/>
<path d="M55.4 102.5h1.7" fill="none" stroke="#000" stroke-width=".17"/>
<circle cx="57.1" cy="102.5" r=".36" fill="#0e0e0e"/>
<circle cx="57.1" cy="102.5" r=".36" fill="none" stroke="#0e0e0e" stroke-width=".16"/>
<path d="M50.1 102.5h1.7" fill="none" stroke="#000" stroke-width=".17"/>
<circle cx="50.1" cy="102.5" r=".36" fill="#0e0e0e"/>
<circle cx="50.1" cy="102.5" r=".36" fill="none" stroke="#0e0e0e" stroke-width=".16"/>
<path d="M25.4 88.3h1.7M27.1 87.7h3.5v1.4h-3.5zM30.6 88.3h1.8M33.5 88.3h4.2M40.6 88.3h4.2M51.8 101.8h3.6v1.4h-3.6z" fill="none" stroke="#000" stroke-width=".17"/>
<path d="M55.3 107.8h3.6M55.9 108.3h2.5M56.4 108.9h1.4M56.9 109.4h.4M57.1 106v1.8" fill="none" stroke="#262626" stroke-width=".17"/>
<path d="M37.7 86.6l2.9 1.7-2.9 1.8zM40.6 86.6v3.5M41.2 91.9l2.1 2.1M42.7 90.5l2.1 2.1" fill="none" stroke="#010101" stroke-width=".17"/>
<circle cx="39.1" cy="88.4" r="3.5" fill="none" stroke="#1c1c1c" stroke-width=".17"/>
<path d="M44.4 92.8l.6-.6 1.2 1.8z" fill="#010101"/>
<path d="M44.4 92.8l.6-.6 1.2 1.8z" fill="none" stroke="#010101" stroke-width=".17"/>
<path d="M43 94.2l.6-.6 1.2 1.8z" fill="#010101"/>
<path d="M43 94.2l.6-.6 1.2 1.8z" fill="none" stroke="#010101" stroke-width=".17"/>
<path d="M23.6 87.5v1.7M23.6 88.3h1.8" fill="none" stroke="#262626" stroke-width=".17"/>
<circle cx="57.1" cy="88.4" r=".36" fill="#0e0e0e"/>
<circle cx="57.1" cy="88.4" r=".36" fill="none" stroke="#0e0e0e" stroke-width=".16"/>
<path d="M57.1 88.3h1.8M62.4 88.3h1.8" fill="none" stroke="#000" stroke-width=".17"/>
<circle cx="57.1" cy="88.4" r=".36" fill="#0e0e0e"/>
<circle cx="57.1" cy="88.4" r=".36" fill="none" stroke="#0e0e0e" stroke-width=".16"/>
<path d="M58.9 87.7h3.5v1.4h-3.5z" fill="none" stroke="#000" stroke-width=".17"/>
<path d="M21.8 102.5h21.2M57.1 100.7v5.3" fill="none" stroke="#0e0e0e" stroke-width=".17"/>
<circle cx="57.1" cy="102.5" r=".36" fill="#0e0e0e"/>
<circle cx="57.1" cy="102.5" r=".36" fill="none" stroke="#0e0e0e" stroke-width=".16"/>
<path d="M51.8 88.3h5.3v5.3M73 88.3h-8.8h8.8" fill="none" stroke="#0e0e0e" stroke-width=".17"/>
<circle cx="57.1" cy="88.4" r=".36" fill="#0e0e0e"/>
<circle cx="57.1" cy="88.4" r=".36" fill="none" stroke="#0e0e0e" stroke-width=".16"/>
<path d="M51.8 97.2h-1.7v5.3" fill="none" stroke="#0e0e0e" stroke-width=".17"/>
<circle cx="50.1" cy="102.5" r=".36" fill="#0e0e0e"/>
<circle cx="50.1" cy="102.5" r=".36" fill="none" stroke="#0e0e0e" stroke-width=".16"/>
<path d="M32.4 88.3h1.1" fill="none" stroke="#0e0e0e" stroke-width=".17"/>
<g fill="none" stroke="#000" stroke-width=".17">
<path d="M44.8 88.3h7M46.5 86.6l3.6 1.7-3.6 1.8zM49.4 86.6h.7v3.5h.7M43 134.2h1.8M44.8 133.5h3.5v1.4h-3.5zM48.3 134.2h1.8M51.8 128.9h3.2M55 127.3v3.3M55.4 127.3v.7M55.4 128.6v.7M55.4 129.8v.8M55.4 128.9h1.7v3.6"/>
<path d="M55.4 127.7h3.6v.9M57.1 125.4v2.3M59 129.5v.7h-3.6M59.5 128.4l-.2 .2h-.7l-.2 .1"/>
</g>
<path d="M55.4 128.9l1-.4v.9zM59 128.6l.5 .9h-1.1z" fill="#000"/>
<path d="M55.4 128.9l1-.4v.9zM59 128.6l.5 .9h-1.1z" fill="none" stroke="#000" stroke-width=".16"/>
<circle cx="57.1" cy="134.2" r=".36" fill="#0e0e0e"/>
<circle cx="57.1" cy="134.2" r=".36" fill="none" stroke="#0e0e0e" stroke-width=".16"/>
<circle cx="50.1" cy="134.2" r=".36" fill="#0e0e0e"/>
<circle cx="50.1" cy="134.2" r=".36" fill="none" stroke="#0e0e0e" stroke-width=".16"/>
<path d="M55.4 134.2h1.7" fill="none" stroke="#000" stroke-width=".17"/>
<circle cx="57.1" cy="134.2" r=".36" fill="#0e0e0e"/>
<circle cx="57.1" cy="134.2" r=".36" fill="none" stroke="#0e0e0e" stroke-width=".16"/>
<path d="M50.1 134.2h1.7" fill="none" stroke="#000" stroke-width=".17"/>
<circle cx="50.1" cy="134.2" r=".36" fill="#0e0e0e"/>
<circle cx="50.1" cy="134.2" r=".36" fill="none" stroke="#0e0e0e" stroke-width=".16"/>
<path d="M27.1 119.4h3.5v1.4h-3.5zM25.4 120.1h1.7M30.6 120.1h1.8M33.5 120.1h4.2M40.6 120.1h4.2M51.8 133.5h3.6v1.4h-3.6z" fill="none" stroke="#000" stroke-width=".17"/>
<path d="M55.3 139.5h3.6M57.1 137.8v1.7M55.9 140.1h2.5M56.4 140.6h1.4M56.9 141.1h.4" fill="none" stroke="#262626" stroke-width=".17"/>
<path d="M37.7 118.4l2.9 1.7-2.9 1.8zM40.6 118.4v3.5M41.2 123.7l2.1 2.1M42.7 122.2l2.1 2.1" fill="none" stroke="#010101" stroke-width=".17"/>
<circle cx="39.1" cy="120.1" r="3.5" fill="none" stroke="#1c1c1c" stroke-width=".17"/>
<path d="M44.4 124.5l.6-.5 1.2 1.8z" fill="#010101"/>
<path d="M44.4 124.5l.6-.5 1.2 1.8z" fill="none" stroke="#010101" stroke-width=".17"/>
<path d="M43 125.9l.6-.5 1.2 1.8z" fill="#010101"/>
<path d="M43 125.9l.6-.5 1.2 1.8z" fill="none" stroke="#010101" stroke-width=".17"/>
<path d="M23.6 119.2v1.8M23.6 120.1h1.8" fill="none" stroke="#262626" stroke-width=".17"/>
<circle cx="57.1" cy="120.1" r=".36" fill="#0e0e0e"/>
<circle cx="57.1" cy="120.1" r=".36" fill="none" stroke="#0e0e0e" stroke-width=".16"/>
<path d="M57.1 120.1h1.8M62.4 120.1h1.8" fill="none" stroke="#000" stroke-width=".17"/>
<circle cx="57.1" cy="120.1" r=".36" fill="#0e0e0e"/>
<circle cx="57.1" cy="120.1" r=".36" fill="none" stroke="#0e0e0e" stroke-width=".16"/>
<path d="M58.9 119.4h3.5v1.4h-3.5z" fill="none" stroke="#000" stroke-width=".17"/>
<path d="M21.8 134.2h21.2M57.1 132.5v5.3" fill="none" stroke="#0e0e0e" stroke-width=".17"/>
<circle cx="57.1" cy="134.2" r=".36" fill="#0e0e0e"/>
<circle cx="57.1" cy="134.2" r=".36" fill="none" stroke="#0e0e0e" stroke-width=".16"/>
<path d="M51.8 120.1h5.3v5.3M73 120.1h-8.8h8.8" fill="none" stroke="#0e0e0e" stroke-width=".17"/>
<circle cx="57.1" cy="120.1" r=".36" fill="#0e0e0e"/>
<circle cx="57.1" cy="120.1" r=".36" fill="none" stroke="#0e0e0e" stroke-width=".16"/>
<path d="M51.8 128.9h-1.7v5.3" fill="none" stroke="#0e0e0e" stroke-width=".17"/>
<circle cx="50.1" cy="134.2" r=".36" fill="#0e0e0e"/>
<circle cx="50.1" cy="134.2" r=".36" fill="none" stroke="#0e0e0e" stroke-width=".16"/>
<path d="M154.1 30.1v5.3h-8.8l-1.8 1.8M154.1 24.8h-8.8l-1.8 1.8M73 54.9l1.8 1.7M21.8 69l-1.7 1.7M73 88.3l1.8 1.8M21.8 102.5l-1.7 1.7M21.8 134.2l-1.7 1.8M32.4 120.1h1.1M73 120.1l1.8 1.8" fill="none" stroke="#0e0e0e" stroke-width=".17"/>
<path d="M151.3 27h5.7M151.3 28h5.7M154.1 24.8v2.2M154.1 28v2.1M154.9 25.9h.6M155.2 25.6v.7M46.5 118.4l3.6 1.7-3.6 1.8zM49.4 118.4h.7v3.5h.7M44.8 120.1h7" fill="none" stroke="#000" stroke-width=".17"/>
<g font-size="2">
<text x="35.8" y="15.5">VD18</text>
<text x="44.8" y="17.3">VD22</text>
<text x="27" y="21.7">R54</text>
<text x="36.3" y="19.1">RED</text>
<text x="44.8" y="20.8">PMEG6010CEH</text>
<text x="106.3" y="23.5">R82</text>
<text x="27" y="26">1k</text>
<text x="58.9" y="26.1">R66</text>
<text x="58.9" y="27.9">10</text>
<text x="106.3" y="27.8">4.7k</text>
<text x="157.1" y="27.4">C36</text>
<text x="157.1" y="29.9">4.7uF</text>
<text x="44.6" y="35.8">R58</text>
<text x="51.6" y="35.8">R62</text>
<text x="59.7" y="32">VT2</text>
<text x="59.7" y="34.5">2N7002</text>
<text x="105.7" y="33.7">R78</text>
<text x="116.2" y="30.2">VT10</text>
<text x="116.2" y="32.7">* R86</text>
<text x="44.6" y="40.1">100</text>
<text x="51.6" y="40.1">4.7k</text>
<text x="92.2" y="41.1">R70</text>
<text x="105.7" y="36.2">100</text>
<text x="118.7" y="36.6">10</text>
<text x="126.8" y="37.3">R90</text>
<text x="126.8" y="39.8">1k</text>
<text x="35.8" y="47.3">VD19</text>
<text x="92.2" y="45.4">100</text>
<text x="99.3" y="46.4">R74</text>
<text x="107.3" y="42.6">VT6</text>
<text x="107.3" y="45.1">2N7002</text>
<text x="130.8" y="43.8">VD26</text>
<text x="131.5" y="47.3">RED</text>
<text x="27" y="53.5">R55</text>
<text x="36.3" y="50.8">RED</text>
<text x="44.8" y="49.1">VD23</text>
<text x="44.8" y="52.6">PMEG6010CEH</text>
<text x="99.3" y="50.7">4.7k</text>
<text x="27" y="57.7">1k</text>
<text x="58.9" y="57.9">R67</text>
<text x="58.9" y="59.6">10</text>
<text x="106.3" y="58.8">R83</text>
<text x="59.7" y="63.8">VT3</text>
<text x="106.3" y="63">4.7k</text>
<text x="116.2" y="65.5">VT11</text>
<text x="44.6" y="67.6">R59</text>
<text x="44.6" y="71.8">100</text>
<text x="51.6" y="67.6">R63</text>
<text x="51.6" y="71.8">4.7k</text>
<text x="59.7" y="66.3">2N7002</text>
<text x="105.7" y="69">R79</text>
<text x="105.7" y="71.5">100</text>
<text x="116.2" y="68">* R87</text>
<text x="118.7" y="71.8">10</text>
<text x="92.2" y="76.4">R71</text>
<text x="107.3" y="77.9">VT7</text>
<text x="126.8" y="72.6">R91</text>
<text x="126.8" y="75.1">1k</text>
<text x="35.5" y="80.8">VD20</text>
<text x="44.8" y="82.6">VD24</text>
<text x="92.2" y="80.7">100</text>
<text x="99.3" y="81.7">R75</text>
<text x="107.3" y="80.3">2N7002</text>
<text x="130.6" y="82.6">GREEN</text>
<text x="130.8" y="79">VD27</text>
<text x="27" y="87">R56</text>
<text x="36.3" y="84.3">RED</text>
<text x="44.8" y="86.1">PMEG6010CEH</text>
<text x="99.3" y="86">4.7k</text>
<text x="27" y="91.3">1k</text>
<text x="58.9" y="91.4">R68</text>
<text x="58.9" y="93.1">10</text>
<text x="106.3" y="94">R84</text>
<text x="44.6" y="101.1">R60</text>
<text x="51.6" y="101.1">R64</text>
<text x="59.7" y="97.2">VT4</text>
<text x="59.7" y="99.7">2N7002</text>
<text x="106.3" y="98.3">4.7k</text>
<text x="116.2" y="100.8">VT12</text>
<text x="44.6" y="105.4">100</text>
<text x="51.6" y="105.4">4.7k</text>
<text x="105.7" y="104.3">R80</text>
<text x="105.7" y="106.8">100</text>
<text x="116.2" y="103.3">* R88</text>
<text x="118.7" y="107.1">10</text>
<text x="126.8" y="107.8">R92</text>
<text x="35.8" y="112.6">VD21</text>
<text x="92.2" y="111.7">R72</text>
<text x="107.3" y="113.1">VT8</text>
<text x="126.8" y="110.3">1k</text>
<text x="27" y="118.7">R57</text>
<text x="36.3" y="116.1">RED</text>
<text x="44.8" y="114.3">VD25</text>
<text x="44.8" y="117.9">PMEG6010CEH</text>
<text x="92.2" y="116">100</text>
<text x="99.3" y="117">R76</text>
<text x="107.3" y="115.6">2N7002</text>
<text x="130.8" y="114.3">VD28</text>
<text x="131.6" y="117.9">YELLOW</text>
<text x="27" y="123">1k</text>
<text x="58.9" y="123.1">R69</text>
<text x="58.9" y="124.9">10</text>
<text x="99.3" y="121.2">4.7k</text>
<text x="59.7" y="129">VT5</text>
<text x="59.7" y="131.5">2N7002</text>
<text x="106.3" y="129.3">R85</text>
<text x="44.6" y="132.8">R61</text>
<text x="44.6" y="137.1">100</text>
<text x="51.6" y="132.8">R65</text>
<text x="51.6" y="137.1">4.7k</text>
<text x="106.3" y="133.6">4.7k</text>
<text x="116.2" y="136.1">VT13</text>
<text x="105.7" y="139.6">R81</text>
<text x="105.7" y="142.1">100</text>
<text x="116.2" y="138.6">* R89</text>
<text x="118.7" y="142.4">10</text>
<text x="126.8" y="143.1">R93</text>
<text x="92.2" y="146.9">R73</text>
<text x="107.3" y="148.4">VT9</text>
<text x="126.8" y="145.6">1k</text>
<text x="130.8" y="149.6">VD29</text>
<text x="92.2" y="151.2">100</text>
<text x="99.3" y="152.2">R77</text>
<text x="107.3" y="150.9">2N7002</text>
<text x="131.1" y="153.1">BLUE</text>
<text x="99.3" y="156.5">4.7k</text>
</g>
<g font-size="2" fill="#0e0e0e">
<text x="287.3" y="198.8">Лист</text>
<text x="163.3" y="205.1">Изм.</text>
<text x="168.2" y="205.1">Лист</text>
<text x="177.2" y="205.1">№ докум.</text>
<text x="191.5" y="205.1">Подпись</text>
<text x="202.1" y="205.1">Дата</text>
<text x="288.6" y="204.6">3</text>
</g>
<g font-size="1.6" fill="#262626">
<text x="21.3" y="23.7">5V</text>
<text x="64.2" y="22.8">RK_LOW_1</text>
<text x="133" y="24.6">Vcc_RK</text>
<text x="147.1" y="24.6">Vcc_RK</text>
<text x="133" y="33.4">RK_HIGH_1</text>
<text x="147.1" y="35.1">GND</text>
<text x="21.8" y="36.9">RK_LOW_UPR_1</text>
<text x="55.4" y="45.8">GND</text>
<text x="76.5" y="42.2">RK_HIGH_UPR_1</text>
<text x="21.3" y="55.4">5V</text>
<text x="64.2" y="54.5">RK_LOW_2</text>
<text x="103" y="56.4">GND</text>
<text x="124.2" y="57.1">GND</text>
<text x="133" y="59.8">Vcc_RK</text>
<text x="21.8" y="68.6">RK_LOW_UPR_2</text>
<text x="133" y="68.6">RK_HIGH_2</text>
<text x="55.4" y="77.6">GND</text>
<text x="76.5" y="77.5">RK_HIGH_UPR_2</text>
<text x="21.3" y="88.9">5V</text>
<text x="64.2" y="88.1">RK_LOW_3</text>
<text x="103" y="91.7">GND</text>
<text x="124.2" y="92.4">GND</text>
<text x="133" y="95.1">Vcc_RK</text>
<text x="21.8" y="102.2">RK_LOW_UPR_3</text>
<text x="133" y="103.9">RK_HIGH_3</text>
<text x="55.4" y="111">GND</text>
<text x="76.5" y="112.7">RK_HIGH_UPR_3</text>
<text x="64.2" y="119.8">RK_LOW_4</text>
<text x="21.3" y="120.7">5V</text>
<text x="103" y="126.9">GND</text>
<text x="124.2" y="127.6">GND</text>
<text x="133" y="130.4">Vcc_RK</text>
<text x="21.8" y="133.9">RK_LOW_UPR_4</text>
<text x="55.4" y="142.8">GND</text>
<text x="133" y="139.2">RK_HIGH_4</text>
<text x="76.5" y="148">RK_HIGH_UPR_4</text>
<text x="103" y="162.2">GND</text>
<text x="124.2" y="162.9">GND</text>
</g>
</svg>
